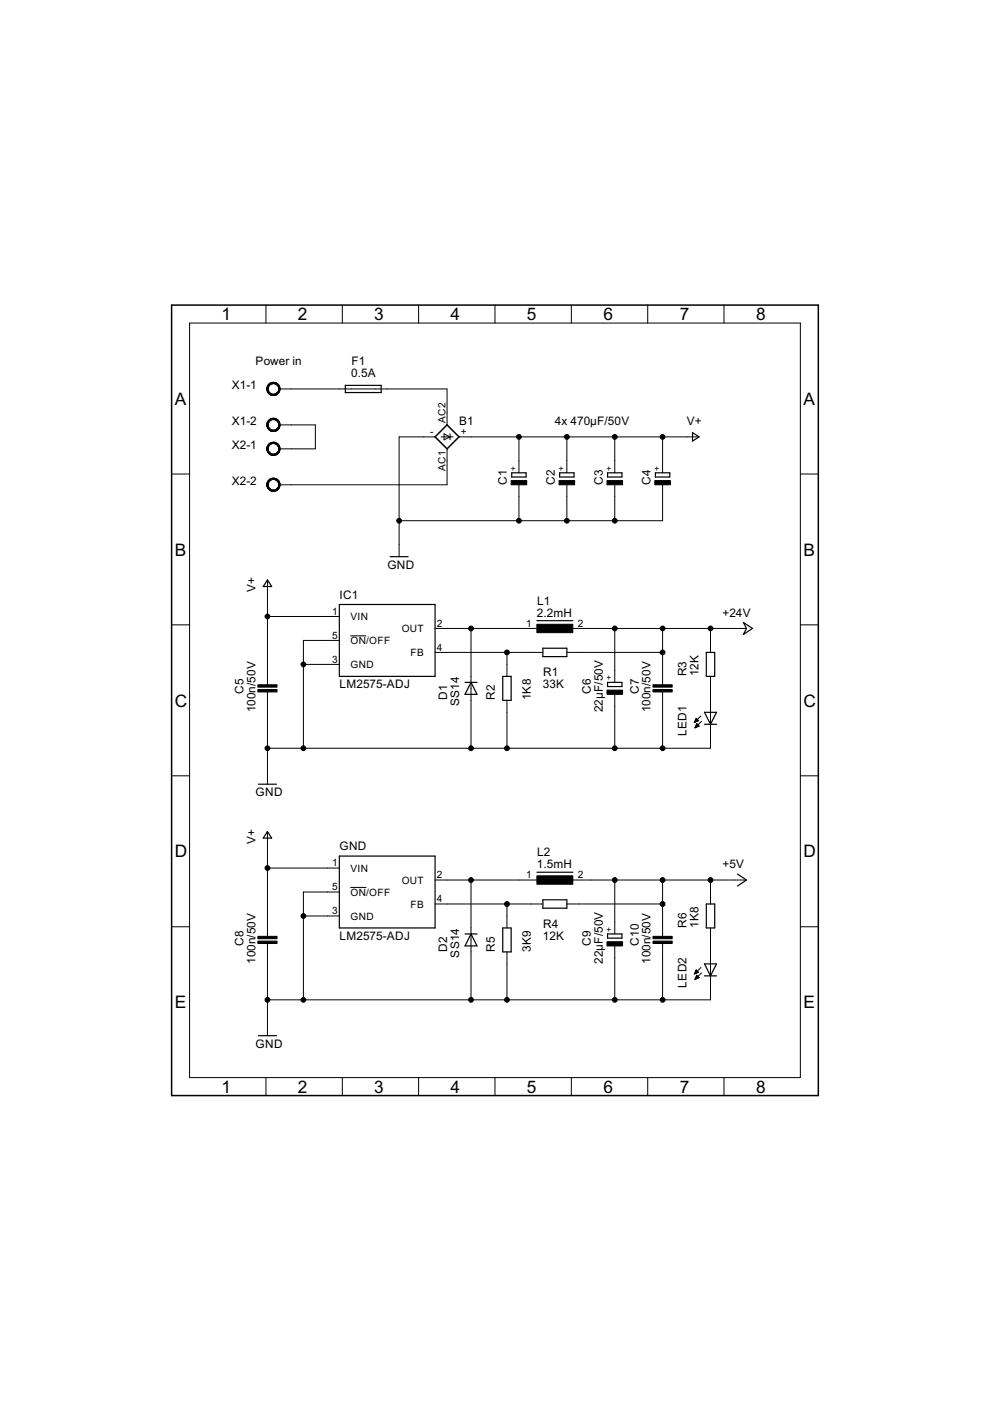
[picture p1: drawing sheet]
<svg xmlns="http://www.w3.org/2000/svg" width="210mm" height="297mm" viewBox="0 0 210 297" stroke-linecap="round" stroke-linejoin="round" font-family="sans-serif">
<path d="M36.4 64.7v167.6zM36.4 64.7h137.1zM92.2 92.6l2.6 2.6zM94.8 95.2l2.5-2.6zM94.8 90.1l-2.6 2.5zM94.8 90.1l2.5 2.5zM36.4 232.3h137.1zM173.5 64.7v167.6z" fill="#000" stroke="#000" stroke-width=".32"/>
<g fill="#000" stroke="#000" stroke-width=".21">
<path d="M40.2 68.5v160zM56.4 64.7v3.8zM72.6 64.7v3.8zM88.8 64.7v3.8zM104.9 64.7v3.8zM121.1 64.7v3.8zM137.3 64.7v3.8zM153.5 64.7v3.8zM40.2 68.5h129.5zM59.2 82.5h2.6zM59.2 90.1h2.6zM59.2 95.2h2.6z"/>
<path d="M61.8 90.1h5.1zM61.8 95.2h5.1zM66.9 90.1v5.1zM71.9 82.5h2.6zM61.8 82.5h10.1zM74.5 82.5h5zM79.5 82.5h2.6zM82.1 82.5h12.7zM84.6 92.6v17.8zM89.7 92.6h2.5zM84.6 92.6h5.1zM93.5 92.6h1.9z"/>
<path d="M94.1 92v1.3zM94.1 92l1.3 .6zM94.8 87.5v2.6zM94.8 95.2v2.5zM94.8 82.5v5zM95.4 92.6h.7zM94.1 93.3l1.3-.7zM95.4 92v1.3zM97.3 92.6h2.6zM99.9 92.6h10.1zM110 97.7v2.5zM110 92.6h10.2z"/>
<path d="M110 92.6v5.1zM120.2 97.7v2.5zM120.2 92.6h10.1zM120.2 92.6v5.1zM130.3 97.7v2.5zM130.3 92.6h10.2zM130.3 92.6v5.1zM140.5 97.7v2.5zM140.5 92.6v5.1zM140.5 92.6h5.1zM145.6 92.6h2.5zM36.4 100.5h3.8z"/>
<path d="M59.2 102.8h2.6zM84.6 115.5v2.5zM84.6 110.4h25.4zM84.6 110.4v5.1zM61.8 102.8h33zM94.8 97.7v5.1zM110 102.8v2.5zM110 110.4h10.2zM110 105.3v5.1zM120.2 102.8v2.5zM120.2 110.4h10.1zM120.2 105.3v5.1z"/>
<path d="M130.3 102.8v2.5zM130.3 110.4h10.2zM130.3 105.3v5.1zM140.5 102.8v2.5zM140.5 105.3v5.1zM169.7 100.5h3.8zM36.4 132.5h3.8zM56.7 123.1v2.5zM56.7 125.6v5.1zM64.3 135.8v5.1zM69.4 130.7h2.5zM69.4 135.8h2.5z"/>
<path d="M64.3 135.8h5.1zM56.7 130.7h12.7zM74.3 134.8h3.4zM92.2 133.2h2.6zM92.2 138.3h2.6zM94.8 133.2h5.1zM94.8 138.3h12.7zM99.9 133.2h10.1zM99.9 133.2v10.2zM107.5 138.3h5.1zM110 133.2h5.1zM112.6 138.3h2.5z"/>
<path d="M120.2 138.3h2.5zM122.7 138.3h17.8zM120.2 133.2h5.1zM125.3 133.2h5zM130.3 133.2h10.2zM140.5 133.2v5.1zM140.5 138.3v3.8zM140.5 133.2h10.1zM150.6 135.8v2.5zM150.6 133.2h5.1zM150.6 133.2v2.6zM155.7 133.2h2.6z"/>
<path d="M169.7 132.5h3.8zM56.7 142.1v2.6zM56.7 147.2v2.6zM56.7 144.7v.5zM56.7 146.7v.5zM56.7 149.8v8.8zM56.7 158.6v5.1zM56.7 130.7v11.4zM64.3 140.9v17.7zM64.3 158.6h35.6zM56.7 158.6h7.6zM69.4 140.9h2.5z"/>
<path d="M64.3 140.9h5.1zM99.9 145.9v2.6zM99.9 143.4v2.5zM99.9 148.5v10.1zM99.9 158.6h7.6zM107.5 140.9v2.5zM107.5 148.5v2.5zM107.5 158.6h22.8zM107.5 151v7.6zM107.5 138.3v2.6zM130.3 147.2v2.6zM130.3 142.1v2.6z"/>
<path d="M130.3 149.8v8.8zM130.3 158.6h10.2zM130.3 133.2v8.9zM140.5 142.1v2.6zM140.5 147.2v2.6zM140.5 144.7v.5zM140.5 146.7v.5zM140.5 149.8v8.8zM140.5 158.6h10.1zM147.6 152.3l-.4 .9zM147.3 153h.3zM147.3 152.9h.6z"/>
<path d="M147.7 153.4l-.4 .9zM147.4 152.8h.7zM147.4 154.2h.2zM147.4 152.7h.6zM147.4 154.1h.5zM147.5 152.5h.3zM147.5 154h.7zM147.6 152.4h.1zM147.6 153.9h.5zM147.6 152.3l.5 .5zM147.6 153.7h.4zM147.7 153.6h.2z"/>
<path d="M147.7 153.4l.5 .5zM147.2 153.2l.9-.4zM147.3 154.3l.9-.4zM148.6 151.8l-1.4 1.4zM148.7 152.9l-1.4 1.4zM150.6 153.6v2.5zM150.6 148.5v2.5zM150.6 151v2.6zM150.6 143.4v2.5zM150.6 156.1v2.5zM150.6 145.9v2.6zM36.4 164.5h3.8z"/>
<path d="M56.7 163.7v2.6zM56.7 176.4v2.6zM169.7 164.5h3.8zM36.4 196.5h3.8zM56.7 195.5v2.5zM56.7 198v.5zM56.7 184v11.5zM56.7 179v5zM64.3 189.1v5.1zM69.4 184h2.5zM69.4 189.1h2.5zM69.4 194.2h2.5z"/>
<path d="M64.3 189.1h5.1zM64.3 194.2h5.1zM56.7 184h12.7zM74.3 188.2h3.4zM92.2 186.6h2.6zM92.2 191.7h2.6zM94.8 191.7h12.7zM99.9 196.7v2.6zM94.8 186.6h5.1zM99.9 186.6v10.1zM107.5 194.2v2.5zM107.5 191.7h5.1z"/>
<path d="M107.5 191.7v2.5zM110 186.6h5.1zM99.9 186.6h10.1zM112.6 191.7h2.5zM120.2 191.7h2.5zM122.7 191.7h17.8zM120.2 186.6h5.1zM125.3 186.6h5zM130.3 195.5v2.5zM130.3 186.6h10.2zM130.3 186.6v8.9zM140.5 195.5v2.5z"/>
<path d="M140.5 198v.5zM140.5 186.6h10.1zM140.5 186.6v5.1zM140.5 191.7v3.8zM150.6 196.7v2.6zM150.6 189.1v2.6zM150.6 186.6h5.1zM150.6 186.6v2.5zM155.7 186.6h2.6zM169.7 196.5h3.8zM56.7 200.6v2.5zM56.7 200v.6z"/>
<path d="M56.7 217.1v2.5zM56.7 203.1v8.9zM56.7 212h7.6zM56.7 212v5.1zM64.3 194.2v17.8zM64.3 212h35.6zM99.9 199.3v2.5zM99.9 212h7.6zM99.9 201.8v10.2zM107.5 201.8v2.6zM107.5 212h22.8zM107.5 204.4v7.6z"/>
<path d="M130.3 200.6v2.5zM130.3 212h10.2zM130.3 203.1v8.9zM140.5 200.6v2.5zM140.5 200v.6zM140.5 203.1v8.9zM140.5 212h10.1zM147.6 205.6l-.4 .9zM147.3 206.4h.1zM147.3 206.3h.4zM147.7 206.8l-.4 .9zM147.4 206.2h.6z"/>
<path d="M147.4 207.5h.3zM147.4 206.1h.6zM147.5 205.9h.4zM147.5 207.4h.5zM147.5 205.8h.3zM147.5 207.3h.7zM147.6 207.1h.5zM147.6 205.6l.5 .5zM147.6 207h.4zM147.7 206.9h.2zM147.7 206.8l.5 .5zM147.2 206.5l.9-.4z"/>
<path d="M147.3 207.7l.9-.4zM148.6 205.1l-1.4 1.4zM148.7 206.3l-1.4 1.4zM150.6 206.9v2.5zM150.6 201.8v2.6zM150.6 204.4v2.5zM150.6 209.4v2.6zM150.6 199.3v2.5zM40.2 228.5h129.5zM56.4 228.5v3.8zM72.6 228.5v3.8zM88.8 228.5v3.8z"/>
<path d="M104.9 228.5v3.8zM121.1 228.5v3.8zM137.3 228.5v3.8zM153.5 228.5v3.8zM169.7 68.5v160z"/>
<path d="M57 81.5a1.39 1.39 0 0 1 2.2 .3 1.39 1.39 0 0 1-.9 2 1.39 1.39 0 0 1-1.7-1.3h.2a1.14 1.14 0 0 1 1.6-1.1 1.14 1.14 0 0 1 .3 1.9 1.14 1.14 0 0 1-1.8-.6l-.1-.2h-.2z" fill-rule="evenodd"/>
<path d="M57 81.5a1.39 1.39 0 0 1 2.2 .3 1.39 1.39 0 0 1-.9 2 1.39 1.39 0 0 1-1.7-1.3h.2a1.14 1.14 0 0 1 1.6-1.1 1.14 1.14 0 0 1 .3 1.9 1.14 1.14 0 0 1-1.8-.6l-.1-.2h-.2z" fill-rule="evenodd"/>
<path d="M57 81.5a1.39 1.39 0 0 1 2.2 .3 1.39 1.39 0 0 1-.9 2 1.39 1.39 0 0 1-1.7-1.3h.2a1.14 1.14 0 0 1 1.6-1.1 1.14 1.14 0 0 1 .3 1.9 1.14 1.14 0 0 1-1.8-.6l-.1-.2h-.2z" fill-rule="evenodd"/>
<path d="M57 89.1a1.39 1.39 0 0 1 2.2 .3 1.39 1.39 0 0 1-.9 2 1.39 1.39 0 0 1-1.7-1.3h.2a1.14 1.14 0 0 1 1.6-1.1 1.14 1.14 0 0 1 .3 1.9 1.14 1.14 0 0 1-1.8-.5l-.1-.3h-.2z" fill-rule="evenodd"/>
<path d="M57 89.1a1.39 1.39 0 0 1 2.2 .3 1.39 1.39 0 0 1-.9 2 1.39 1.39 0 0 1-1.7-1.3h.2a1.14 1.14 0 0 1 1.6-1.1 1.14 1.14 0 0 1 .3 1.9 1.14 1.14 0 0 1-1.8-.5l-.1-.3h-.2z" fill-rule="evenodd"/>
<path d="M57 89.1a1.39 1.39 0 0 1 2.2 .3 1.39 1.39 0 0 1-.9 2 1.39 1.39 0 0 1-1.7-1.3h.2a1.14 1.14 0 0 1 1.6-1.1 1.14 1.14 0 0 1 .3 1.9 1.14 1.14 0 0 1-1.8-.5l-.1-.3h-.2z" fill-rule="evenodd"/>
<path d="M57 94.2a1.39 1.39 0 0 1 2.2 .3 1.39 1.39 0 0 1-.9 2 1.39 1.39 0 0 1-1.7-1.3h.2a1.14 1.14 0 0 1 1.6-1.1 1.14 1.14 0 0 1 .3 1.9 1.14 1.14 0 0 1-1.8-.6l-.1-.2h-.2z" fill-rule="evenodd"/>
<path d="M57 94.2a1.39 1.39 0 0 1 2.2 .3 1.39 1.39 0 0 1-.9 2 1.39 1.39 0 0 1-1.7-1.3h.2a1.14 1.14 0 0 1 1.6-1.1 1.14 1.14 0 0 1 .3 1.9 1.14 1.14 0 0 1-1.8-.6l-.1-.2h-.2z" fill-rule="evenodd"/>
<path d="M57 94.2a1.39 1.39 0 0 1 2.2 .3 1.39 1.39 0 0 1-.9 2 1.39 1.39 0 0 1-1.7-1.3h.2a1.14 1.14 0 0 1 1.6-1.1 1.14 1.14 0 0 1 .3 1.9 1.14 1.14 0 0 1-1.8-.6l-.1-.2h-.2z" fill-rule="evenodd"/>
<path d="M57 101.8a1.39 1.39 0 0 1 2.2 .3 1.39 1.39 0 0 1-.9 2 1.39 1.39 0 0 1-1.7-1.3h.2a1.14 1.14 0 0 1 1.6-1.1 1.14 1.14 0 0 1 .3 1.9 1.14 1.14 0 0 1-1.8-.5l-.1-.3h-.2z" fill-rule="evenodd"/>
<path d="M57 101.8a1.39 1.39 0 0 1 2.2 .3 1.39 1.39 0 0 1-.9 2 1.39 1.39 0 0 1-1.7-1.3h.2a1.14 1.14 0 0 1 1.6-1.1 1.14 1.14 0 0 1 .3 1.9 1.14 1.14 0 0 1-1.8-.5l-.1-.3h-.2z" fill-rule="evenodd"/>
<path d="M57 101.8a1.39 1.39 0 0 1 2.2 .3 1.39 1.39 0 0 1-.9 2 1.39 1.39 0 0 1-1.7-1.3h.2a1.14 1.14 0 0 1 1.6-1.1 1.14 1.14 0 0 1 .3 1.9 1.14 1.14 0 0 1-1.8-.5l-.1-.3h-.2z" fill-rule="evenodd"/>
<circle cx="110" cy="92.6" r=".51"/>
<circle cx="120.2" cy="92.6" r=".51"/>
<circle cx="130.3" cy="92.6" r=".51"/>
<circle cx="140.5" cy="92.6" r=".51"/>
<circle cx="84.6" cy="110.4" r=".51"/>
<circle cx="110" cy="110.4" r=".51"/>
<circle cx="120.2" cy="110.4" r=".51"/>
<circle cx="130.3" cy="110.4" r=".51"/>
<circle cx="56.7" cy="130.7" r=".51"/>
<circle cx="99.9" cy="133.2" r=".51"/>
<circle cx="107.5" cy="138.3" r=".51"/>
<circle cx="130.3" cy="133.2" r=".51"/>
<circle cx="140.5" cy="138.3" r=".51"/>
<circle cx="140.5" cy="133.2" r=".51"/>
<circle cx="150.6" cy="133.2" r=".51"/>
<circle cx="56.7" cy="158.6" r=".51"/>
<circle cx="64.3" cy="140.9" r=".51"/>
<circle cx="64.3" cy="158.6" r=".51"/>
<circle cx="99.9" cy="158.6" r=".51"/>
<circle cx="107.5" cy="158.6" r=".51"/>
<circle cx="130.3" cy="158.6" r=".51"/>
<circle cx="140.5" cy="158.6" r=".51"/>
<circle cx="56.7" cy="184" r=".51"/>
<circle cx="64.3" cy="194.2" r=".51"/>
<circle cx="99.9" cy="186.6" r=".51"/>
<circle cx="107.5" cy="191.7" r=".51"/>
<circle cx="130.3" cy="186.6" r=".51"/>
<circle cx="140.5" cy="186.6" r=".51"/>
<circle cx="140.5" cy="191.7" r=".51"/>
<circle cx="150.6" cy="186.6" r=".51"/>
<circle cx="56.7" cy="212" r=".51"/>
<circle cx="64.3" cy="212" r=".51"/>
<circle cx="99.9" cy="212" r=".51"/>
<circle cx="107.5" cy="212" r=".51"/>
<circle cx="130.3" cy="212" r=".51"/>
<circle cx="140.5" cy="212" r=".51"/>
</g>
<g fill="#000" stroke="#000" stroke-width=".25">
<path d="M73.2 83.2h7.6zM73.2 81.7v1.5zM73.2 81.7h7.6zM80.8 81.7v1.5zM146.8 93.5l1.4-.9zM146.8 91.7v1.8zM146.8 91.7l1.4 .9zM82.7 118h3.8zM108.5 101.1h3zM108.5 100.2v.9zM108.5 100.2h3zM111.5 100.2v.9z"/>
<path d="M118.7 101.1h3zM118.7 100.2v.9zM118.7 100.2h3zM121.7 100.2v.9zM128.8 101.1h3.1zM128.8 100.2v.9zM128.8 100.2h3.1zM131.9 100.2v.9zM139 101.1h3zM139 100.2v.9zM139 100.2h3zM142 100.2v.9z"/>
<path d="M55.8 124.4h1.8zM56.7 123l-.9 1.4zM56.7 123l.9 1.4zM71.9 128.2h20.3zM92.2 128.2v15.2zM113.8 131.6h7.7zM115.1 139.2h5.1zM115.1 137.4v1.8zM115.1 137.4h5.1zM120.2 137.4v1.8zM149.8 138.3v5.1zM149.8 138.3h1.7z"/>
<path d="M158.3 133.2l-.7 1.3zM157.6 134.5l1.9-1.3zM157.6 132l.7 1.2zM157.6 132l1.9 1.2zM71.9 128.2v15.2zM71.9 143.4h20.3zM98.6 144.7h1.3zM98.6 147.2h2.5zM99.9 144.7l-1.3 2.5zM99.9 144.7h1.2zM99.9 144.7l1.2 2.5zM106.6 143.4v5.1z"/>
<path d="M108.4 143.4v5.1zM106.6 143.4h1.8zM106.6 148.5h1.8zM128.8 145.6h3.1zM128.8 144.7v.9zM128.8 144.7h3.1zM131.9 144.7v.9zM149.8 143.4h1.7zM149.4 151l1.2 2.6zM149.4 153.6h1.2zM149.4 151h1.2zM151.5 138.3v5.1z"/>
<path d="M151.9 151l-1.3 2.6zM150.6 153.6h1.3zM150.6 151h1.3zM54.8 166.3h3.8zM55.8 177.7h1.8zM56.7 176.3l-.9 1.4zM56.7 176.3l.9 1.4zM71.9 181.5h20.3zM71.9 181.5v15.2zM92.2 181.5v15.2zM71.9 196.7h20.3zM98.6 198h1.3z"/>
<path d="M99.9 198l-1.3 2.6zM99.9 198h1.2zM106.6 196.7v5.1zM106.6 196.7h1.8zM113.8 184.9h7.7zM115.1 192.6h5.1zM115.1 190.8v1.8zM115.1 190.8h5.1zM120.2 190.8v1.8zM128.8 198.9h3.1zM128.8 198v.9zM128.8 198h3.1z"/>
<path d="M131.9 198v.9zM149.8 191.7v5zM149.8 196.7h1.7zM149.8 191.7h1.7zM151.5 191.7v5zM156.4 187.9l1.9-1.3zM156.4 185.3l1.9 1.3zM54.8 219.6h3.8zM98.6 200.6h2.5zM99.9 198l1.2 2.6zM108.4 196.7v5.1zM106.6 201.8h1.8z"/>
<path d="M149.4 204.4l1.2 2.5zM149.4 206.9h1.2zM149.4 204.4h1.2zM151.9 204.4l-1.3 2.5zM150.6 206.9h1.3zM150.6 204.4h1.3z"/>
</g>
<g fill="#000" stroke="#000" stroke-width=".21">
<path d="M108.4 101.9h3.3v.9h-3.3zM118.5 101.9h3.3v.9h-3.3zM128.7 101.9h3.3v.9h-3.3zM138.8 101.9h3.3v.9h-3.3zM113.8 132.4h7.7v1.7h-7.7zM54.7 146.2h4v.5h-4zM54.7 145.2h4v.5h-4zM128.7 146.3h3.3v.9h-3.3zM138.5 146.2h4v.5h-4zM138.5 145.2h4v.5h-4zM54.7 199.5h4v.5h-4zM54.7 198.5h4v.5h-4z"/>
<path d="M113.8 185.7h7.7v1.8h-7.7zM128.7 199.7h3.3v.9h-3.3zM138.5 199.5h4v.5h-4zM138.5 198.5h4v.5h-4z"/>
</g>
<g font-size="4.1">
<text x="47" y="67.9">1</text>
<text x="63.2" y="67.9">2</text>
<text x="79.4" y="67.9">3</text>
<text x="95.5" y="67.9">4</text>
<text x="111.7" y="67.9">5</text>
<text x="127.9" y="67.9">6</text>
<text x="144.1" y="67.9">7</text>
<text x="160.3" y="67.9">8</text>
<text x="37.1" y="85.8">A</text>
<text x="170.4" y="85.8">A</text>
<text x="37.1" y="117.8">B</text>
<text x="170.4" y="117.8">B</text>
<text x="37.1" y="149.8">C</text>
<text x="170.4" y="149.8">C</text>
<text x="37.1" y="181.8">D</text>
<text x="170.4" y="181.8">D</text>
<text x="37.1" y="213.8">E</text>
<text x="170.4" y="213.8">E</text>
<text x="47" y="231.7">1</text>
<text x="63.2" y="231.7">2</text>
<text x="79.4" y="231.7">3</text>
<text x="95.5" y="231.7">4</text>
<text x="111.7" y="231.7">5</text>
<text x="127.9" y="231.7">6</text>
<text x="144.1" y="231.7">7</text>
<text x="160.3" y="231.7">8</text>
</g>
<g font-size="2.8">
<text x="54.2" y="77.4">Power in</text>
<text x="74.5" y="77.4">F1</text>
<text x="49.1" y="82.5">X1-1</text>
<text x="74.5" y="79.9">0.5A</text>
<text x="49.1" y="90.1">X1-2</text>
<text x="49.1" y="95.2">X2-1</text>
<text x="97.4" y="90.1">B1</text>
<text x="117.6" y="90.1">4x 470µF/50V</text>
<text x="145.6" y="90.1">V+</text>
<text x="49.1" y="102.8">X2-2</text>
<text x="107.5" y="102.7" transform="rotate(-90 107.5 102.7)">C1</text>
<text x="117.6" y="102.7" transform="rotate(-90 117.6 102.7)">C2</text>
<text x="127.8" y="102.7" transform="rotate(-90 127.8 102.7)">C3</text>
<text x="138" y="102.7" transform="rotate(-90 138 102.7)">C4</text>
<text x="54.2" y="125.6" transform="rotate(-90 54.2 125.6)">V+</text>
<text x="82.1" y="120.6">GND</text>
<text x="72" y="126.9">IC1</text>
<text x="113.8" y="130.7">2.2mH</text>
<text x="113.9" y="128.2">L1</text>
<text x="153.2" y="130.7">+24V</text>
<text x="115.1" y="143.4">R1</text>
<text x="145.6" y="143.4" transform="rotate(-90 145.6 143.4)">R3</text>
<text x="148.1" y="143.4" transform="rotate(-90 148.1 143.4)">12K</text>
<text x="51.6" y="147.2" transform="rotate(-90 51.6 147.2)">C5</text>
<text x="72" y="145.9">LM2575-ADJ</text>
<text x="94.8" y="148.4" transform="rotate(-90 94.8 148.4)">D1</text>
<text x="97.3" y="149.7" transform="rotate(-90 97.3 149.7)">SS14</text>
<text x="104.9" y="148.4" transform="rotate(-90 104.9 148.4)">R2</text>
<text x="112.6" y="148.5" transform="rotate(-90 112.6 148.5)">1K8</text>
<text x="115.1" y="145.9">33K</text>
<text x="125.3" y="147.2" transform="rotate(-90 125.3 147.2)">C6</text>
<text x="135.4" y="147.2" transform="rotate(-90 135.4 147.2)">C7</text>
<text x="54.2" y="151" transform="rotate(-90 54.2 151)">100n/50V</text>
<text x="127.8" y="151" transform="rotate(-90 127.8 151)">22µF/50V</text>
<text x="138" y="151" transform="rotate(-90 138 151)">100n/50V</text>
<text x="145.6" y="156.1" transform="rotate(-90 145.6 156.1)">LED1</text>
<text x="54.2" y="168.8">GND</text>
<text x="54.2" y="178.9" transform="rotate(-90 54.2 178.9)">V+</text>
<text x="72" y="180.2">GND</text>
<text x="113.8" y="184">1.5mH</text>
<text x="113.9" y="181.5">L2</text>
<text x="153.2" y="184">+5V</text>
<text x="115.1" y="196.7">R4</text>
<text x="145.6" y="196.7" transform="rotate(-90 145.6 196.7)">R6</text>
<text x="148.1" y="196.7" transform="rotate(-90 148.1 196.7)">1K8</text>
<text x="51.6" y="200.5" transform="rotate(-90 51.6 200.5)">C8</text>
<text x="72" y="199.3">LM2575-ADJ</text>
<text x="94.8" y="201.8" transform="rotate(-90 94.8 201.8)">D2</text>
<text x="97.3" y="203" transform="rotate(-90 97.3 203)">SS14</text>
<text x="104.9" y="201.8" transform="rotate(-90 104.9 201.8)">R5</text>
<text x="112.6" y="201.8" transform="rotate(-90 112.6 201.8)">3K9</text>
<text x="115.1" y="199.3">12K</text>
<text x="125.3" y="200.5" transform="rotate(-90 125.3 200.5)">C9</text>
<text x="135.4" y="200.5" transform="rotate(-90 135.4 200.5)">C10</text>
<text x="54.2" y="204.4" transform="rotate(-90 54.2 204.4)">100n/50V</text>
<text x="127.8" y="204.4" transform="rotate(-90 127.8 204.4)">22µF/50V</text>
<text x="138" y="204.4" transform="rotate(-90 138 204.4)">100n/50V</text>
<text x="145.6" y="209.4" transform="rotate(-90 145.6 209.4)">LED2</text>
<text x="54.2" y="222.1">GND</text>
</g>
<g font-size="2.4">
<text x="94.4" y="89.7" transform="rotate(-90 94.4 89.7)">AC2</text>
<text x="91.2" y="92.3">-</text>
<text x="97.7" y="92.3">+</text>
<text x="94.4" y="99.8" transform="rotate(-90 94.4 99.8)">AC1</text>
<text x="70.4" y="130.4">1</text>
<text x="74.3" y="131.5">VIN</text>
<text x="70.4" y="135.4">5</text>
<text x="74.3" y="136.6">ON/OFF</text>
<text x="85.2" y="134">OUT</text>
<text x="92.6" y="132.9">2</text>
<text x="92.6" y="138">4</text>
<text x="111.6" y="132.9">1</text>
<text x="122.5" y="132.9">2</text>
<text x="70.4" y="140.5">3</text>
<text x="74.3" y="141.6">GND</text>
<text x="87.1" y="139.1">FB</text>
<text x="70.4" y="183.7">1</text>
<text x="74.3" y="184.8">VIN</text>
<text x="70.4" y="188.8">5</text>
<text x="74.3" y="189.9">ON/OFF</text>
<text x="85.2" y="187.3">OUT</text>
<text x="92.6" y="186.2">2</text>
<text x="92.6" y="191.3">4</text>
<text x="111.6" y="186.2">1</text>
<text x="122.5" y="186.2">2</text>
<text x="70.4" y="193.8">3</text>
<text x="74.3" y="195">GND</text>
<text x="87.1" y="192.4">FB</text>
</g>
<g font-size="2">
<text x="109.4" y="99.8" transform="rotate(-90 109.4 99.8)">+</text>
<text x="119.6" y="99.8" transform="rotate(-90 119.6 99.8)">+</text>
<text x="129.8" y="99.8" transform="rotate(-90 129.8 99.8)">+</text>
<text x="139.9" y="99.8" transform="rotate(-90 139.9 99.8)">+</text>
<text x="129.8" y="144.3" transform="rotate(-90 129.8 144.3)">+</text>
<text x="129.8" y="197.6" transform="rotate(-90 129.8 197.6)">+</text>
</g>
</svg>
